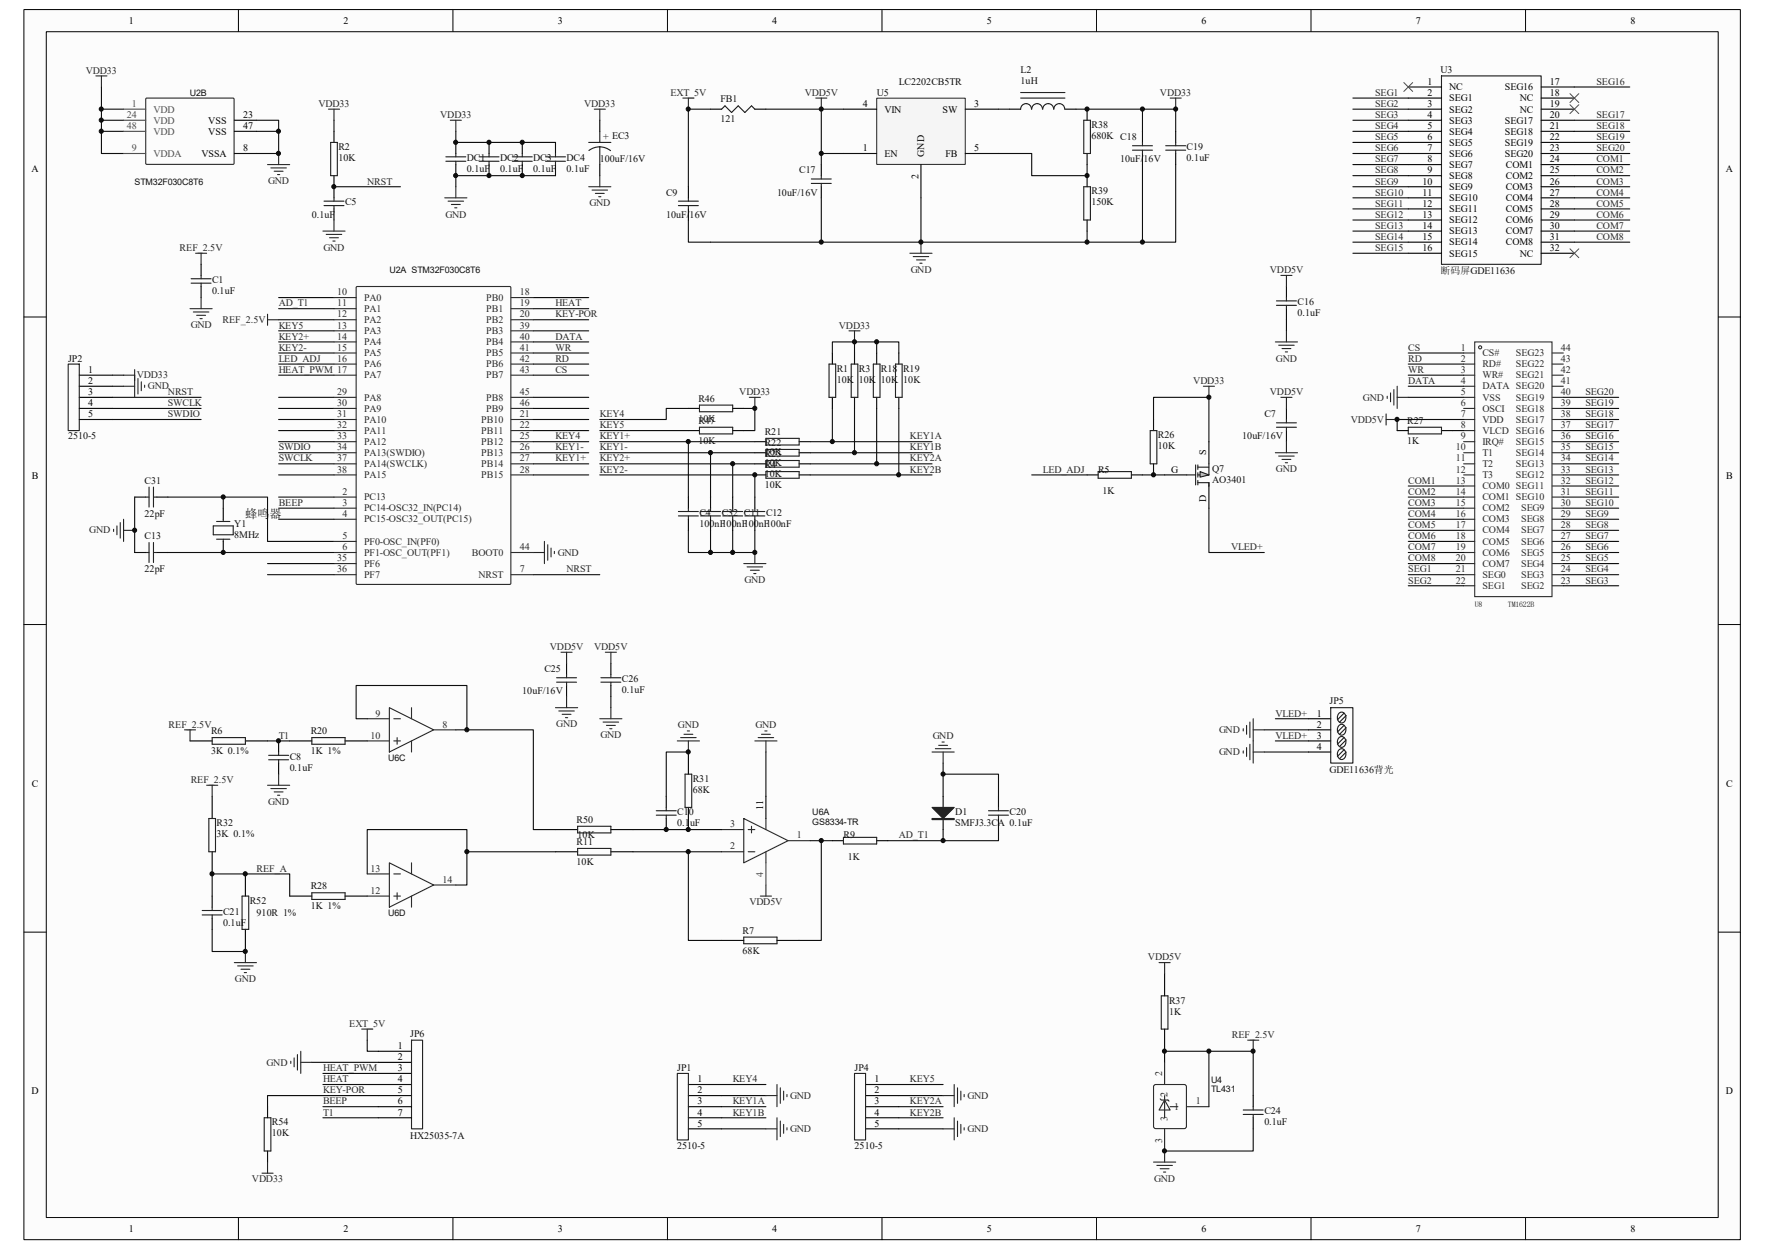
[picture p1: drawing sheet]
<svg xmlns="http://www.w3.org/2000/svg" width="297mm" height="210mm" viewBox="0 0 297 210" stroke-linecap="round" stroke-linejoin="round" font-family="sans-serif">
<path d="M4.1 1.7h288.8v206.7h-288.8z" fill="#fcfcfc"/>
<path d="M4 1.6h288.9v206.8h-288.9z" fill="none" stroke="#000" stroke-width=".17"/>
<path d="M7.8 5.4h281.3v199.3h-281.3z" fill="#fcfcfc"/>
<g fill="none" stroke="#000" stroke-width=".17">
<path d="M7.8 5.3h281.3v199.4h-281.3zM40.1 1.6v3.7M76.2 1.6v3.7M112.3 1.6v3.7M148.4 1.6v3.7M184.5 1.6v3.7M220.6 1.6v3.7M256.7 1.6v3.7M4 53.3h3.7M289.2 53.3h3.7M4 105h3.7M289.2 105h3.7"/>
<path d="M4 156.7h3.7M289.2 156.7h3.7M40.1 204.7v3.7M76.2 204.7v3.7M112.3 204.7v3.7M148.4 204.7v3.7M184.5 204.7v3.7M220.6 204.7v3.7M256.7 204.7v3.7"/>
</g>
<g fill="none" stroke="#0e0e0e" stroke-width=".19">
<path d="M17.1 14.6v11.2h3.7M17.1 18.4h3.7M17.1 22.1h3.7M17.1 20.2h3.7M43.2 22.1h3.7M56.2 20.2v1.9M56.2 31.4h11.2M46.9 57.5h9.3M46.9 59.4h9.3M46.9 50h9.3M46.9 51.9h9.3M46.9 53.8h9.3"/>
<path d="M46.9 55.6h9.3M89.7 57.5h9.4M89.7 59.4h9.4M89.7 50h9.4M89.7 51.9h9.4M89.7 53.8h9.4M89.7 55.6h9.4M18.9 70.5h14.9M18.9 68.7h14.9M18.9 64.9h1.9M18.9 63.1h1.9M18.9 66.8h14.9"/>
<path d="M46.9 79.9h9.3M46.9 78h9.3M46.9 76.1h9.3M46.9 74.3h9.3M46.9 72.4h9.3M46.9 70.5h9.3M46.9 68.7h9.3M46.9 63.1h9.3M46.9 66.8h9.3M46.9 61.2h9.3M89.7 68.7h9.4M89.7 63.1h9.4"/>
<path d="M89.7 66.8h9.4M89.7 61.2h9.4M173.6 79.9h9.3M192.3 79.9h3.7M263.1 79.9h9.3M263.1 78h9.3M263.1 76.1h9.3M263.1 74.3h9.3M263.1 72.4h9.3M263.1 70.5h9.3M263.1 68.7h9.3M22.7 83.6v9.3"/>
<path d="M28.2 83.6h16.8v7.4h11.2M28.2 92.9h28M37.6 83.6v1.8M45 96.6h11.2M45 94.8h11.2M46.9 87.3h9.3M89.7 96.6h11.2M203.4 85.4v7.5h9.4M237 81.7h9.3M263.1 81.7h9.3M263.1 91h9.3M263.1 89.2h9.3"/>
<path d="M263.1 87.3h9.3M263.1 85.4h9.3M263.1 83.6h9.3M214.6 120.9h5.6"/>
</g>
<g fill="none" stroke="#262626" stroke-width=".19">
<path d="M16.1 12.8h1.9M17.1 12.8v1.8M55.3 18.4h1.8M56.2 18.4v1.8M100 18.4h1.9M100.9 18.4v1.8M45 27.7h3.7M45.6 28.2h2.6M46.1 28.8h1.5M46.7 29.4h.4M46.9 25.8v1.9M54.3 38.9h3.8"/>
<path d="M54.9 39.4h2.6M55.5 40h1.4M56.2 37v1.9M74.8 33.3h3.8M75.4 33.8h2.6M75.8 20.2h1.8M76 34.4h1.4M76.5 34.9h.4M76.7 20.2v1.9M76.7 31.4v1.9M99.1 31.4h3.7M99.6 32h2.6"/>
<path d="M100.2 32.5h1.5M100.7 33.1h.4M100.9 29.5v1.9M56 40.5h.4M20.8 63.1h1.9M20.8 64.9h1.9M22.7 62.2v4.6M23.2 63.6v2.7M23.8 64.2v1.5M24.3 64.8v.3M202.5 64.9h1.9M203.4 64.9v1.9"/>
<path d="M214.6 76.1h3.7M215.2 76.7h2.6M215.5 66.8h1.9M215.7 77.2h1.5M216.3 77.8h.4M216.5 66.8v1.9M216.5 74.3v1.8M233.4 66.6v.4M234 66.1v1.5M234.6 65.5v2.6M235.1 64.9v3.8M235.1 66.8h1.9"/>
<path d="M19.1 89v.4M19.7 88.4v1.5M20.2 87.9v2.6M20.8 87.3v3.7M20.8 89.2h1.9M89.7 92.9h1.9M91.6 91v3.8M92.2 91.6v2.6M92.7 92.2v1.4M93.3 92.7v.4"/>
</g>
<g fill="none" stroke="#000" stroke-width=".19">
<path d="M39.4 20.2h3.8M39.4 22.1h3.8M39.4 25.8h3.8M56.2 22.1v1.8M56.2 29.5v3.8M56.2 35.1v1.9M76.7 23.9v1.9M76.7 27.7v1.8M82.3 23.9v1.9M82.3 27.7v1.8M87.9 23.9v1.9M87.9 27.7v1.8"/>
<path d="M93.5 23.9v1.9M93.5 27.7v1.8M100.9 20.2v1.9M100.9 27.7v1.8M13.3 63.1h5.6M13.3 64.9h5.6M13.3 66.8h5.6M13.3 68.7h5.6M13.3 70.5h5.6M182.9 79.9h1.9M190.4 79.9h1.9M194.1 70.5v1.9"/>
<path d="M194.1 78v1.9M196 79.9h3.7M203.4 74.3v3.7M216.5 68.7v1.8M216.5 72.4v1.9M22.7 83.6h1.8M22.7 92.9h1.8M26.4 83.6h1.8M26.4 92.9h1.8M37.6 85.4v1.9M37.6 91v1.9M203.4 81.7v3.7"/>
</g>
<g fill="none" stroke="#1c1c1c" stroke-width=".19">
<path d="M54.5 34.6h3.4M54.5 33.8h3.4M55.6 23.9h1.2v5.6h-1.2zM56.2 33.3v.5M56.2 34.6v.5M75 27.1h3.4M75 26.4h3.4M76.7 25.8v.6M76.7 27.1v.6M80.6 27.1h3.4M80.6 26.4h3.4M82.3 25.8v.6"/>
<path d="M82.3 27.1v.6M86.2 27.1h3.4M86.2 26.4h3.4M87.9 25.8v.6M87.9 27.1v.6M91.8 27.1h3.4M91.8 26.4h3.4M93.5 25.8v.6M93.5 27.1v.6M99.1 23.9h3.7M100.9 22.1v1.8M100.9 24.7v3"/>
<path d="M100.9 24.7l.8 .1 1 .5M100.9 24.7l-.8 .1-1 .5M11.5 61.2h1.8v11.2h-1.8zM184.8 79.3h5.6v1.1h-5.6zM193.6 72.4h1.1v5.6h-1.1zM199.7 79.9h1.5M201.2 78.2v3.3M201.6 78.6h1.8M201.6 78.2v.7M201.6 79.5v.7M203.4 78v1.9h-1.8M214.8 71.8h3.4"/>
<path d="M214.8 71.1h3.4M216.5 70.5v.6M216.5 71.8v.6M24.5 83.6h.6M24.5 92.9h.6M25.1 81.9v3.4M25.1 91.2v3.4M25.8 83.6h.6M25.8 81.9v3.4M25.8 91.2v3.4M25.8 92.9h.6M35.9 88.4h3.3v1.5h-3.3z"/>
<path d="M36.4 87.7h2.3M36.4 90.7h2.3M37.6 87.3v.4M37.6 90.7v.3M201.6 81.2h1.8v.5M201.6 80.8v.7"/>
</g>
<g fill="none" stroke="#292929" stroke-width=".19">
<path d="M24.6 16.5h14.7v11.1h-14.7zM56.2 50h3.7M56.2 51.9h3.7M56.2 53.8h3.7M56.2 55.6h3.7M56.2 57.5h3.7M56.2 59.4h3.7M60 48.2h25.9v50h-25.9zM86 50h3.7M86 51.9h3.7M86 53.8h3.7M86 55.6h3.7"/>
<path d="M86 57.5h3.7M86 59.4h3.7M56.2 61.2h3.7M56.2 63.1h3.7M56.2 66.8h3.7M56.2 68.7h3.7M56.2 70.5h3.7M56.2 72.4h3.7M56.2 74.3h3.7M56.2 76.1h3.7M56.2 78h3.7M56.2 79.9h3.7"/>
<path d="M86 61.2h3.7M86 63.1h3.7M86 66.8h3.7M86 68.7h3.7M86 70.5h3.7M86 72.4h3.7M86 74.3h3.7M86 76.1h3.7M86 78h3.7M86 79.9h3.7M56.2 83.6h3.7M56.2 85.4h3.7"/>
<path d="M56.2 87.3h3.7M56.2 92.9h3.7M56.2 96.6h3.7M56.2 91h3.7M56.2 94.8h3.7M86 92.9h3.7M86 96.6h3.7"/>
</g>
<path d="M20.8 18.4h3.7M20.8 20.2h3.7M20.8 22.1h3.7M20.8 25.8h3.7" fill="none" stroke="#4c4c4c" stroke-width=".19"/>
<path d="M201.9 79.3l1.5 .6-1.5 .3z" fill="#c0c0c0" stroke="#1c1c1c" stroke-width=".19"/>
<path d="M119.6 18.4h1.8M127 18.4h1.9M169.9 18.4h1.9M179.2 18.4h1.9M115.8 31.4v1.9M115.8 35.1v1.9M138.2 27.7v1.8M138.2 31.4v1.9M192.3 22.1v1.8M192.3 25.8v1.9M197.8 22.1v1.8M197.8 25.8v1.9" fill="none" stroke="#000" stroke-width=".19"/>
<g fill="none" stroke="#1c1c1c" stroke-width=".19">
<path d="M121.4 18.4l.6-.6 1.1 1.1 1.1-1.1 1.1 1.1 1.2-1.1 .5 .6M171.8 16.5h7.4M171.8 15.6h7.4M173.6 18.4a.91 .91 0 0 0-.9-1 .91 .91 0 0 0-.9 1M175.4 18.4a.9 .9 0 0 0-.9-1 .9 .9 0 0 0-.9 1M179.2 18.4a.93 .93 0 0 0-1-1 .93 .93 0 0 0-.9 1 .91 .91 0 0 0-.9-1 .91 .91 0 0 0-.9 1M114.2 34.6h3.3M114.2 33.8h3.3M115.8 33.3v.5M115.8 34.6v.5M136.5 30.8h3.4M136.5 30.1h3.4"/>
<path d="M138.2 29.5v.6M138.2 30.8v.6M190.6 25.3h3.3M190.6 24.5h3.3M192.3 23.9v.6M192.3 25.3v.5M196.2 25.3h3.3M196.2 24.5h3.3M197.8 23.9v.6M197.8 25.3v.5"/>
</g>
<path d="M114.9 16.5h1.9M115.8 16.5v1.9M196.9 16.5h1.9M197.8 16.5v1.9" fill="none" stroke="#262626" stroke-width=".19"/>
<path d="M147.6 16.6h14.8v11h-14.8z" fill="#f5f5f5"/>
<path d="M147.5 16.5h14.9v11.1h-14.9z" fill="none" stroke="#262626" stroke-width=".17"/>
<g fill="none" stroke="#000" stroke-width=".19">
<path d="M141.9 18.4h5.6M162.4 18.4h5.6M182.9 18.4v1.8M237 18.4h5.6M237 16.5h5.6M237 14.6h5.6M259.3 18.4h5.6M259.3 16.5h5.6M259.3 14.6h5.6M141.9 25.8h5.6M155 27.7v5.6M162.4 25.8h5.6"/>
<path d="M182.9 25.8v1.9M182.9 29.5v1.9M182.9 37v1.9M237 25.8h5.6M237 20.2h5.6M237 22.1h5.6M237 23.9h5.6M237 27.7h5.6M237 29.5h5.6M237 31.4h5.6M237 33.3h5.6M237 35.1h5.6"/>
<path d="M237 37h5.6M237 38.9h5.6M259.3 25.8h5.6M259.3 20.2h5.6M259.3 22.1h5.6M259.3 23.9h5.6M259.3 27.7h5.6M259.3 29.5h5.6M259.3 31.4h5.6M259.3 33.3h5.6M259.3 35.1h5.6M259.3 37h5.6"/>
<path d="M259.3 38.9h5.6M33.8 44.4v1.9M33.8 48.2v1.8M140.1 59.4v1.8M143.8 59.4v1.8M147.5 59.4v1.8M151.3 59.4v1.8M216.5 48.2v1.8M216.5 51.9v1.9M237 40.7h5.6M237 42.6h5.6M259.3 40.7h5.6"/>
<path d="M259.3 42.6h5.6M115.8 68.7h1.9M115.8 72.4h1.9M123.3 68.7h1.9M123.3 72.4h1.9M127 76.1h1.9M127 78h1.9M127 79.9h1.9M127 74.3h1.9M134.5 76.1h1.8M134.5 78h1.8M134.5 79.9h1.8"/>
<path d="M134.5 74.3h1.8M140.1 66.8v1.9M143.8 66.8v1.9M147.5 66.8v1.9M151.3 66.8v1.9M235.1 72.4h1.9M242.6 72.4h1.8M115.8 83.6v1.8M115.8 87.3v1.9M119.6 83.6v1.8M119.6 87.3v1.9M123.3 83.6v1.8"/>
<path d="M123.3 87.3v1.9M127 83.6v1.8M127 87.3v1.9M95.3 111.5v1.9M95.3 115.3v1.8M102.8 111.5v1.9M102.8 115.3v1.8M32 124.6h3.7M35.7 133.9v3.7M41.3 124.6h3.7M46.9 124.6v1.8M46.9 128.3v1.9"/>
<path d="M48.7 124.6h3.8M58.1 124.6h3.7M93.5 139.5h3.7M102.8 139.5h3.7M112.1 133.9v1.9M112.1 137.6v1.9M115.8 126.4v3.8M115.8 135.8v3.7M128.9 133.9v3.7M158.7 133.9v1.9M158.7 137.6v1.9M168 133.9v1.9"/>
<path d="M168 137.6v1.9M220.2 124.6h3.7M220.2 120.9h3.7M220.2 122.7h3.7M220.2 126.4h3.7M35.7 143.2v3.7M35.7 150.7v1.8M35.7 154.4v1.9M41.3 146.9v3.8M41.3 156.3v3.7M48.7 150.7h3.8M58.1 150.7h3.7"/>
<path d="M93.5 143.2h3.7M102.8 143.2h3.7M121.4 158.1h3.8M130.7 158.1h3.8M140.1 141.4h1.8M147.5 141.4h1.9M63.7 176.8h5.5M63.7 178.6h5.5M196 163.7v3.7M196 173v3.8M45 186.1v1.8M45 193.5v1.9"/>
<path d="M63.7 182.4h5.5M63.7 184.2h5.5M63.7 186.1h5.5M63.7 187.9h5.5M63.7 180.5h5.5M115.8 182.4h5.6M115.8 184.2h5.6M115.8 186.1h5.6M115.8 187.9h5.6M115.8 189.8h5.6M145.7 182.4h5.6M145.7 184.2h5.6"/>
<path d="M145.7 186.1h5.6M145.7 187.9h5.6M145.7 189.8h5.6M210.9 184.2v1.9M210.9 187.9v1.9"/>
</g>
<g fill="none" stroke="#262626" stroke-width=".19">
<path d="M137.3 16.5h1.8M138.2 16.5v1.9M32 51.9h3.7M32.5 52.5h2.6M32.9 42.6h1.9M33.1 53h1.5M33.7 53.6h.3M33.8 42.6v1.8M33.8 50v1.9M45 52.8v1.9M45 53.8h1.9M142.9 55.6h1.8"/>
<path d="M143.8 55.6v1.9M153.1 42.6h3.7M153.7 43.1h2.6M154.2 43.7h1.5M154.8 44.3h.4M155 40.7v1.9M214.6 57.5h3.7M215.2 58.1h2.6M215.5 46.3h1.9M215.7 58.6h1.5M216.3 59.2h.4M216.5 46.3v1.9"/>
<path d="M216.5 55.6v1.9M126.1 66.8h1.9M127 66.8v1.9M233.3 69.6v1.9M233.3 70.5h1.8M125.2 94.8h3.7M125.7 95.3h2.6M126.3 95.9h1.5M126.8 96.4h.4M127 92.9v1.9M93.5 119h3.7M94 119.6h2.6"/>
<path d="M94.4 109.7h1.9M95.3 109.7v1.8M95.3 117.1v1.9M101.9 109.7h1.8M102.8 109.7v1.8M102.8 119v1.9M31 122.7h1.9M32 122.7v1.9M34.8 132h1.8M35.7 132v1.9M45 132h3.7M45.6 132.6h2.6"/>
<path d="M46.1 133.2h1.5M46.7 133.7h.4M46.9 130.2v1.8M94.6 120.1h1.5M95.2 120.7h.3M100.9 120.9h3.8M101.5 121.4h2.6M102 122h1.5M102.6 122.5h.4M114 124.6h3.7M114.5 124h2.6M115.1 123.5h1.5"/>
<path d="M115.7 122.9h.3M115.8 124.6v1.8M127 124.6h3.7M127.6 124h2.6M128.1 123.5h1.5M128.7 122.9h.4M128.9 124.6v1.8M156.8 126.4h3.8M157.4 125.9h2.6M158 125.3h1.5M158.5 124.8h.4M158.7 126.4v1.9"/>
<path d="M209.2 122.5v.4M209.2 126.3v.3M209.8 122v1.5M209.8 125.7v1.5M210.3 121.4v2.6M210.3 125.1v2.7M210.9 126.4h1.9M210.9 122.7h1.9M210.9 120.9v7.4M41.3 160v1.9M128 150.7h1.8M128.9 148.8v1.9"/>
<path d="M39.4 161.9h3.8M40 162.4h2.6M40.6 163h1.4M41.1 163.5h.4M48.9 178.4v.4M49.5 177.9v1.5M50.1 177.3v2.6M50.6 176.8v3.7M50.6 178.6h1.9M60.9 173h1.8M61.8 173v1.9M195 161.9h1.9"/>
<path d="M196 161.9v1.8M210 174.9h1.8M210.9 174.9v1.9M44.1 197.3h1.9M45 195.4v1.9M128.9 184.2h1.8M128.9 189.8h1.8M130.7 182.4v3.7M130.7 187.9v3.8M131.3 182.9v2.6M131.3 188.5v2.6M131.9 183.5v1.5"/>
<path d="M131.9 189.1v1.5M132.4 184v.4M132.4 189.6v.4M158.7 184.2h1.9M158.7 189.8h1.9M160.6 182.4v3.7M160.6 187.9v3.8M161.1 182.9v2.6M161.1 188.5v2.6M161.7 183.5v1.5M161.7 189.1v1.5M162.2 184v.4"/>
<path d="M162.2 189.6v.4M194.1 195.4h3.7M194.7 196h2.6M195.2 196.5h1.5M195.8 197.1h.4M196 193.5v1.9"/>
</g>
<g fill="none" stroke="#0e0e0e" stroke-width=".19">
<path d="M119.6 18.4h-3.8v13M128.9 18.4h13M138.2 18.4v9.3M168 18.4h1.9M181.1 18.4h16.7v3.7M192.3 18.4v3.7M227.7 18.4h9.3M227.7 16.5h9.3M264.9 14.6h9.4M43.2 20.2h3.7v5.6h-3.7M76.7 22.1v1.8h16.8M93.5 29.5h-16.8v1.9"/>
<path d="M115.8 37v3.7h67.1M138.2 33.3v7.4M138.2 25.8h3.7M155 33.3v7.4M168 25.8h5.6v3.7h9.3v-1.8M182.9 38.9v1.8M192.3 27.7v13M197.8 27.7v13h-14.9M227.7 25.8h9.3M227.7 29.5h9.3M227.7 27.7h9.3M227.7 23.9h9.3"/>
<path d="M227.7 22.1h9.3M227.7 20.2h9.3M227.7 38.9h9.3M227.7 37h9.3M227.7 35.1h9.3M227.7 33.3h9.3M227.7 31.4h9.3M264.9 25.8h9.4M264.9 29.5h9.4M264.9 27.7h9.4M264.9 23.9h9.4M264.9 22.1h9.4"/>
<path d="M264.9 20.2h9.4M264.9 38.9h9.4M264.9 37h9.4M264.9 35.1h9.4M264.9 33.3h9.4M264.9 31.4h9.4M140.1 59.4v-1.9h11.2v1.9M143.8 57.5v1.9M147.5 57.5v1.9M216.5 53.8v1.8M227.7 40.7h9.3M227.7 42.6h9.3"/>
<path d="M237 59.4h9.3M264.9 40.7h9.4M89.7 74.3h9.4M89.7 76.1h9.4M89.7 78h9.4M89.7 79.9h9.4M89.7 72.4h9.4M89.7 70.5h9.4M100.9 74.3h26.1M100.9 76.1h26.1M100.9 78h26.1M100.9 79.9h26.1v3.7"/>
<path d="M100.9 72.4h14.9M115.8 68.7h-3.7v1.8h-11.2M115.8 74.3v9.3M119.6 76.1v7.5M123.3 78v5.6M125.2 68.7h1.8v3.7h-1.8M136.3 74.3h20.5M136.3 76.1h20.5M136.3 78h20.5M136.3 79.9h20.5M140.1 68.7v5.6M143.8 68.7v7.4"/>
<path d="M147.5 68.7v9.3M151.3 68.7v11.2M194.1 70.5v-3.7h9.3v7.5M237 61.2h9.3M237 63.1h9.3M237 64.9h9.3M237 66.8h9.3M244.4 72.4h1.9M246.3 70.5h-11.2v1.9M263.1 66.8h9.3M46.9 83.6h9.3M46.9 85.4h9.3"/>
<path d="M115.8 89.2v3.7h11.2v-3.7M119.6 89.2v3.7M123.3 89.2v3.7M237 83.6h9.3M237 85.4h9.3M237 87.3h9.3M237 89.2h9.3M237 91h9.3M237 92.9h9.3M237 94.8h9.3M237 96.6h9.3M237 98.5h9.3"/>
<path d="M263.1 92.9h9.3M263.1 94.8h9.3M263.1 96.6h9.3M263.1 98.5h9.3M102.8 117.1v1.9M45 124.6h3.7M61.8 120.9h-1.9v-5.6h18.7v7.4M76.7 122.7h13v16.8h3.8M106.5 139.5h14.9M115.8 126.4h-3.7v7.5M128.9 126.4v7.5M158.7 139.5v1.9h9.3v-1.9"/>
<path d="M158.7 130.2h9.3v3.7M158.7 128.3v5.6M212.8 122.7h7.4M212.8 126.4h7.4M214.6 124.6h5.6M35.7 156.3v3.7h5.6M35.7 150.7v-3.8h13v3.8M78.6 143.2v5.6h-1.9M78.6 143.2v-3.7h-16.8v7.4M78.6 143.2h14.9M106.5 143.2h14.9M115.8 143.2v14.9h5.6"/>
<path d="M136.3 141.4h3.8M138.2 141.4v16.7h-3.7M149.4 141.4h9.3M52.5 178.6h11.2M61.8 174.9v1.9h1.9M196 178.6v-1.8h14.9v7.4M203.4 176.8v9.3M54.3 182.4h9.4M54.3 186.1h9.4M54.3 187.9h9.4M54.3 180.5h9.4M63.7 184.2h-18.7v1.9"/>
<path d="M121.4 182.4h7.5M121.4 184.2h7.5M121.4 186.1h7.5M121.4 187.9h7.5M121.4 189.8h7.5M151.3 182.4h7.4M151.3 184.2h7.4M151.3 186.1h7.4M151.3 187.9h7.4M151.3 189.8h7.4M210.9 189.8v3.7h-14.9"/>
</g>
<g fill="none" stroke="#1c1c1c" stroke-width=".19">
<path d="M242.6 12.8h16.7v31.6h-16.7zM182.4 20.2h1.1v5.6h-1.1zM182.4 31.4h1.1v5.6h-1.1zM32.2 47.6h3.3M32.2 46.9h3.3M33.8 46.3v.6M33.8 47.6v.6M214.8 51.3h3.4M214.8 50.6h3.4M216.5 50v.6M216.5 51.3v.6M117.7 68.1h5.6v1.1h-5.6z"/>
<path d="M117.7 71.8h5.6v1.2h-5.6zM128.9 73.7h5.6v1.1h-5.6zM128.9 75.6h5.6v1.1h-5.6zM128.9 77.4h5.6v1.2h-5.6zM128.9 79.3h5.6v1.1h-5.6zM139.5 61.2h1.1v5.6h-1.1zM143.2 61.2h1.2v5.6h-1.2zM147 61.2h1.1v5.6h-1.1zM150.7 61.2h1.1v5.6h-1.1zM237 71.8h5.6v1.2h-5.6zM114.2 86.8h3.3M114.2 86h3.3"/>
<path d="M115.8 85.4v.6M115.8 86.8v.5M117.9 86.8h3.3M117.9 86h3.3M119.6 85.4v.6M119.6 86.8v.5M121.6 86.8h3.4M121.6 86h3.4M123.3 85.4v.6M123.3 86.8v.5M125.3 86.8h3.4M125.3 86h3.4"/>
<path d="M127 85.4v.6M127 86.8v.5M93.7 114.7h3.3M93.7 114h3.3M95.3 113.4v.6M95.3 114.7v.6M101.1 114.7h3.4M101.1 114h3.4M102.8 113.4v.6M102.8 114.7v.6M223.9 119h3.8v9.3h-3.8zM226.2 119.9l-1.1 1.1"/>
<path d="M35.1 137.6h1.2v5.6h-1.2zM35.7 124h5.6v1.1h-5.6zM45.2 127.8h3.4M45.2 127h3.4M46.9 126.4v.6M46.9 127.8v.5M52.5 124h5.6v1.1h-5.6zM97.2 138.9h5.6v1.2h-5.6zM110.4 136.3h3.4M110.4 137.1h3.4M112.1 135.8v.5M112.1 137.1v.5"/>
<path d="M115.3 130.2h1.1v5.6h-1.1zM166.3 136.3h3.4M166.3 137.1h3.4M168 135.8v.5M168 137.1v.5M225.3 120a.71 .71 0 0 1 .8-.2 .71 .71 0 0 1 .4 .9 .74 .74 0 0 1-.7 .9 .74 .74 0 0 1-.7-.9zM225.3 122.1a.71 .71 0 0 1 .8-.2 .71 .71 0 0 1 .4 .8 .74 .74 0 0 1-.7 .9 .74 .74 0 0 1-.7-.9zM225.3 124.1a.71 .71 0 0 1 .8-.2 .71 .71 0 0 1 .4 .9 .74 .74 0 0 1-.7 .9 .74 .74 0 0 1-.7-.9zM225.3 126.2a.71 .71 0 0 1 .8-.2 .71 .71 0 0 1 .4 .8 .74 .74 0 0 1-.7 .9 .74 .74 0 0 1-.7-.9zM226.2 122l-1.1 1.1M226.2 124l-1.1 1.1M226.2 126.1l-1.1 1.1"/>
<path d="M226.5 120.3l-1.1 1.1M226.5 122.3l-1.1 1.2M226.5 124.4l-1.1 1.1M226.5 126.4l-1.1 1.2M34 153.8h3.4M34 153.1h3.4M35.7 152.5v.6M35.7 153.8v.6M40.7 150.7h1.2v5.6h-1.2zM52.5 150.1h5.6v1.1h-5.6zM97.2 142.7h5.6v1.1h-5.6zM125.2 157.6h5.5v1.1h-5.5z"/>
<path d="M141.9 140.8h5.6v1.1h-5.6zM69.2 174.9h1.9v14.9h-1.9zM195.4 167.4h1.1v5.6h-1.1zM44.5 187.9h1.1v5.6h-1.1zM114 180.5h1.8v11.2h-1.8zM143.8 180.5h1.9v11.2h-1.9zM209.2 187.4h3.4M209.2 186.6h3.4M210.9 186.1v.5M210.9 187.4v.5"/>
</g>
<g fill="#1c1c1c" stroke="#1c1c1c" stroke-width=".19">
<path d="M156.8 135.8h3.8l-1.9 1.8z"/>
<path d="M156.8 137.6h3.8v.2h-3.8z" fill-rule="evenodd"/>
</g>
<g fill="none" stroke="#292929" stroke-width=".19">
<path d="M246.3 59.4h1.9M261.2 59.4h1.9M246.3 61.2h1.9M246.3 63.1h1.9M246.3 64.9h1.9M246.3 66.8h1.9M246.3 68.7h1.9M246.3 70.5h1.9M246.3 72.4h1.9M246.3 74.3h1.9M246.3 76.1h1.9M246.3 78h1.9"/>
<path d="M246.3 79.9h1.9M261.2 61.2h1.9M261.2 63.1h1.9M261.2 64.9h1.9M261.2 66.8h1.9M261.2 68.7h1.9M261.2 70.5h1.9M261.2 72.4h1.9M261.2 74.3h1.9M261.2 76.1h1.9M261.2 78h1.9M261.2 79.9h1.9"/>
<path d="M246.3 81.7h1.9M246.3 83.6h1.9M246.3 85.4h1.9M246.3 87.3h1.9M246.3 89.2h1.9M246.3 91h1.9M246.3 92.9h1.9M246.3 94.8h1.9M246.3 96.6h1.9M246.3 98.5h1.9M261.2 81.7h1.9M261.2 83.6h1.9"/>
<path d="M261.2 85.4h1.9M261.2 87.3h1.9M261.2 89.2h1.9M261.2 91h1.9M261.2 92.9h1.9M261.2 94.8h1.9M261.2 96.6h1.9M261.2 98.5h1.9M65.5 119l7.5 3.7-7.5 3.7zM69.2 119v1.9M61.8 120.9h3.7M61.8 124.6h3.7"/>
<path d="M66.3 120.9h1.1M66.3 124.6h1.1M66.8 124v1.1M69.2 124.6v1.8M73 122.7h3.7M121.4 139.5h3.8M125.2 137.6l7.4 3.8-7.4 3.7zM125.9 139.5h1.1M126.5 138.9v1.2M128.9 137.6v1.9M61.8 146.9h3.7M61.8 150.7h3.7"/>
<path d="M65.5 145.1l7.5 3.7-7.5 3.7zM66.3 146.9h1.1M66.3 150.7h1.1M66.8 150.1v1.1M69.2 145.1v1.8M69.2 150.7v1.8M73 148.8h3.7M121.4 143.2h3.8M125.9 143.2h1.1M128.9 143.2v1.9M132.6 141.4h3.7M196 178.6v3.8"/>
<path d="M194.3 182.4h5l.3 .1v6.9l-.1 .3-5 .1-.3-.2-.1-6.9zM195.2 184.8l.2 .2h1.1l.2 .2M196 185l.9 1.6h-1.9zM196 184.2v3.7M196 189.8v3.7M196.9 186.1h1.3M199.7 186.1h3.7"/>
</g>
<path d="M128.9 145.1v3.7" fill="none" stroke="#4c4c4c" stroke-width=".19"/>
<path d="M236.2 13.9l1.5 1.5M237.7 13.9l-1.5 1.5M264.2 15.7l1.5 1.5M264.2 17.6l1.5 1.5M265.7 15.7l-1.5 1.5M265.7 17.6l-1.5 1.5M264.2 41.8l1.5 1.5M265.7 41.8l-1.5 1.5" fill="none" stroke="#4c4c4c" stroke-width=".17"/>
<g fill="none" stroke="#303030" stroke-width=".19">
<path d="M248.2 57.5h13v42.8h-13z"/>
<circle cx="249.1" cy="58.4" r=".26"/>
</g>
<g fill="#0e0e0e" stroke="#0e0e0e" stroke-width=".17">
<circle cx="17" cy="22.1" r=".35"/>
<circle cx="17" cy="20.2" r=".35"/>
<circle cx="17" cy="18.3" r=".35"/>
<circle cx="22.6" cy="89.2" r=".35"/>
<circle cx="35.7" cy="146.9" r=".35"/>
<circle cx="37.6" cy="92.9" r=".35"/>
<circle cx="37.6" cy="83.6" r=".35"/>
<circle cx="41.3" cy="160" r=".35"/>
<circle cx="41.3" cy="146.9" r=".35"/>
<circle cx="46.9" cy="124.6" r=".35"/>
<circle cx="46.9" cy="25.8" r=".35"/>
<circle cx="46.9" cy="22.1" r=".35"/>
<circle cx="56.2" cy="31.4" r=".35"/>
<circle cx="76.7" cy="29.5" r=".35"/>
<circle cx="76.7" cy="23.9" r=".35"/>
<circle cx="78.6" cy="143.2" r=".35"/>
<circle cx="78.6" cy="122.7" r=".35"/>
<circle cx="82.3" cy="29.5" r=".35"/>
<circle cx="82.3" cy="23.9" r=".35"/>
<circle cx="87.9" cy="29.5" r=".35"/>
<circle cx="87.9" cy="23.9" r=".35"/>
<circle cx="112.1" cy="139.5" r=".35"/>
<circle cx="115.8" cy="143.2" r=".35"/>
<circle cx="115.8" cy="139.5" r=".35"/>
<circle cx="115.8" cy="126.4" r=".35"/>
<circle cx="115.8" cy="74.2" r=".35"/>
<circle cx="115.8" cy="18.3" r=".35"/>
<circle cx="119.6" cy="92.9" r=".35"/>
<circle cx="119.6" cy="76.1" r=".35"/>
<circle cx="123.3" cy="92.9" r=".35"/>
<circle cx="123.3" cy="78" r=".35"/>
<circle cx="127" cy="92.9" r=".35"/>
<circle cx="127" cy="79.8" r=".35"/>
<circle cx="127" cy="68.7" r=".35"/>
<circle cx="138.2" cy="141.3" r=".35"/>
<circle cx="138.2" cy="40.7" r=".35"/>
<circle cx="138.2" cy="25.8" r=".35"/>
<circle cx="138.2" cy="18.3" r=".35"/>
<circle cx="140.1" cy="74.2" r=".35"/>
<circle cx="143.8" cy="76.1" r=".35"/>
<circle cx="143.8" cy="57.5" r=".35"/>
<circle cx="147.5" cy="78" r=".35"/>
<circle cx="147.5" cy="57.5" r=".35"/>
<circle cx="151.2" cy="79.8" r=".35"/>
<circle cx="155" cy="40.7" r=".35"/>
<circle cx="158.7" cy="141.3" r=".35"/>
<circle cx="158.7" cy="130.2" r=".35"/>
<circle cx="182.9" cy="40.7" r=".35"/>
<circle cx="182.9" cy="29.5" r=".35"/>
<circle cx="182.9" cy="18.3" r=".35"/>
<circle cx="192.2" cy="40.7" r=".35"/>
<circle cx="192.2" cy="18.3" r=".35"/>
<circle cx="194.1" cy="79.8" r=".35"/>
<circle cx="195.9" cy="193.5" r=".35"/>
<circle cx="195.9" cy="176.7" r=".35"/>
<circle cx="197.8" cy="18.3" r=".35"/>
<circle cx="203.4" cy="176.7" r=".35"/>
<circle cx="203.4" cy="66.8" r=".35"/>
<circle cx="210.9" cy="176.7" r=".35"/>
<circle cx="235.1" cy="70.5" r=".35"/>
</g>
<text font-size="2" fill="#0e0e0e" x="41.3" y="87">蜂鸣器</text>
<g font-size="1.7">
<text x="21.7" y="4">1</text>
<text x="57.8" y="4">2</text>
<text x="93.9" y="4">3</text>
<text x="130" y="4">4</text>
<text x="166.1" y="4">5</text>
<text x="202.2" y="4">6</text>
<text x="238.3" y="4">7</text>
<text x="274.4" y="4">8</text>
<text x="145.2" y="17.9">4</text>
<text x="163.9" y="17.9">3</text>
<text x="240.2" y="16.1">2</text>
<text x="240.2" y="17.9">3</text>
<text x="240.2" y="14.2">1</text>
<text x="243.9" y="17">SEG1</text>
<text x="243.9" y="15.2">NC</text>
<text x="253.2" y="15.2">SEG16</text>
<text x="255.7" y="17">NC</text>
<text x="260.8" y="14.2">17</text>
<text x="260.8" y="16.1">18</text>
<text x="260.8" y="17.9">19</text>
<text x="35.1" y="20.8">VSS</text>
<text x="35.1" y="22.6">VSS</text>
<text x="40.9" y="19.9">23</text>
<text x="40.9" y="21.7">47</text>
<text x="148.8" y="18.9">VIN</text>
<text x="158.6" y="18.9">SW</text>
<text x="240.2" y="19.9">4</text>
<text x="240.2" y="21.7">5</text>
<text x="240.2" y="23.6">6</text>
<text x="243.9" y="18.9">SEG2</text>
<text x="243.9" y="20.8">SEG3</text>
<text x="243.9" y="22.6">SEG4</text>
<text x="253.2" y="20.8">SEG17</text>
<text x="253.2" y="22.6">SEG18</text>
<text x="255.7" y="18.9">NC</text>
<text x="260.8" y="19.9">20</text>
<text x="260.8" y="21.7">21</text>
<text x="260.8" y="23.6">22</text>
<text x="5.3" y="28.9">A</text>
<text x="33.9" y="26.4">VSSA</text>
<text x="40.9" y="25.4">8</text>
<text x="145.2" y="25.4">1</text>
<text x="148.8" y="26.4">EN</text>
<text x="155.5" y="26.4" transform="rotate(-90 155.5 26.4)">GND</text>
<text x="159.1" y="26.4">FB</text>
<text x="163.9" y="25.4">5</text>
<text x="240.2" y="25.4">7</text>
<text x="240.2" y="27.3">8</text>
<text x="240.2" y="29.2">9</text>
<text x="243.9" y="24.5">SEG5</text>
<text x="243.9" y="26.4">SEG6</text>
<text x="243.9" y="28.2">SEG7</text>
<text x="253.2" y="24.5">SEG19</text>
<text x="253.2" y="26.4">SEG20</text>
<text x="253.4" y="28.2">COM1</text>
<text x="260.8" y="25.4">23</text>
<text x="260.8" y="27.3">24</text>
<text x="260.8" y="29.2">25</text>
<text x="290.4" y="28.9">A</text>
<text x="154.6" y="30" transform="rotate(-90 154.6 30)">2</text>
<text x="239.4" y="31">10</text>
<text x="239.4" y="32.9">11</text>
<text x="239.4" y="34.8">12</text>
<text x="243.9" y="30.1">SEG8</text>
<text x="243.9" y="32">SEG9</text>
<text x="243.9" y="33.8">SEG10</text>
<text x="243.9" y="35.7">SEG11</text>
<text x="253.4" y="30.1">COM2</text>
<text x="253.4" y="32">COM3</text>
<text x="253.4" y="33.8">COM4</text>
<text x="253.4" y="35.7">COM5</text>
<text x="260.8" y="31">26</text>
<text x="260.8" y="32.9">27</text>
<text x="260.8" y="34.8">28</text>
<text x="239.4" y="36.6">13</text>
<text x="239.4" y="38.5">14</text>
<text x="239.4" y="40.3">15</text>
<text x="243.9" y="37.5">SEG12</text>
<text x="243.9" y="39.4">SEG13</text>
<text x="243.9" y="41.3">SEG14</text>
<text x="253.4" y="37.5">COM6</text>
<text x="253.4" y="39.4">COM7</text>
<text x="253.4" y="41.3">COM8</text>
<text x="260.8" y="36.6">29</text>
<text x="260.8" y="38.5">30</text>
<text x="260.8" y="40.3">31</text>
<text x="239.4" y="42.2">16</text>
<text x="243.9" y="43.1">SEG15</text>
<text x="255.7" y="43.1">NC</text>
<text x="260.8" y="42.2">32</text>
<text x="14.8" y="62.7">1</text>
<text x="14.8" y="64.6">2</text>
<text x="14.8" y="66.4">3</text>
<text x="14.8" y="68.3">4</text>
<text x="14.8" y="70.1">5</text>
<text x="203" y="76.5" transform="rotate(-90 203 76.5)">S</text>
<text x="5.3" y="80.6">B</text>
<text x="197.1" y="79.5">G</text>
<text x="290.5" y="80.6">B</text>
<text x="203" y="84.5" transform="rotate(-90 203 84.5)">D</text>
<text x="221.6" y="120.5">1</text>
<text x="221.6" y="122.3">2</text>
<text x="221.6" y="124.2">3</text>
<text x="221.6" y="126.1">4</text>
<text x="5.3" y="132.3">C</text>
<text x="128.4" y="136.1" transform="rotate(-90 128.4 136.1)">11</text>
<text x="290.5" y="132.3">C</text>
<text x="66.9" y="176.4">1</text>
<text x="66.9" y="178.3">2</text>
<text x="5.3" y="184">D</text>
<text x="66.9" y="180.1">3</text>
<text x="66.9" y="182">4</text>
<text x="66.9" y="183.9">5</text>
<text x="66.9" y="185.7">6</text>
<text x="117.3" y="182">1</text>
<text x="117.3" y="183.9">2</text>
<text x="117.3" y="185.7">3</text>
<text x="147.2" y="182">1</text>
<text x="147.2" y="183.9">2</text>
<text x="147.2" y="185.7">3</text>
<text x="290.4" y="184">D</text>
<text x="66.9" y="187.6">7</text>
<text x="117.3" y="187.6">4</text>
<text x="117.3" y="189.4">5</text>
<text x="147.2" y="187.6">4</text>
<text x="147.2" y="189.4">5</text>
<text x="21.7" y="207.1">1</text>
<text x="57.8" y="207.1">2</text>
<text x="93.9" y="207.1">3</text>
<text x="130" y="207.1">4</text>
<text x="166.1" y="207.1">5</text>
<text x="202.2" y="207.1">6</text>
<text x="238.3" y="207.1">7</text>
<text x="274.4" y="207.1">8</text>
</g>
<g font-size="1.7" fill="#262626">
<text x="14.4" y="12.4">VDD33</text>
<text x="53.6" y="17.9">VDD33</text>
<text x="98.3" y="17.9">VDD33</text>
<text x="112.8" y="16.1">EXT_5V</text>
<text x="135.4" y="16.1">VDD5V</text>
<text x="195.2" y="16.1">VDD33</text>
<text x="231.4" y="16.1">SEG1</text>
<text x="231.4" y="17.9">SEG2</text>
<text x="268.6" y="14.2">SEG16</text>
<text x="74.1" y="19.9">VDD33</text>
<text x="231.4" y="19.9">SEG3</text>
<text x="231.4" y="21.7">SEG4</text>
<text x="231.4" y="23.6">SEG5</text>
<text x="268.6" y="19.9">SEG17</text>
<text x="268.6" y="21.7">SEG18</text>
<text x="268.6" y="23.6">SEG19</text>
<text x="231.4" y="25.4">SEG6</text>
<text x="231.4" y="27.3">SEG7</text>
<text x="231.4" y="29.2">SEG8</text>
<text x="268.6" y="25.4">SEG20</text>
<text x="268.6" y="29.2">COM2</text>
<text x="268.6" y="27.3">COM1</text>
<text x="45.1" y="31">GND</text>
<text x="61.8" y="31">NRST</text>
<text x="99.2" y="34.7">GND</text>
<text x="231.4" y="31">SEG9</text>
<text x="231.4" y="32.9">SEG10</text>
<text x="231.4" y="34.8">SEG11</text>
<text x="268.6" y="31">COM3</text>
<text x="268.6" y="32.9">COM4</text>
<text x="268.6" y="34.8">COM5</text>
<text x="75" y="36.6">GND</text>
<text x="231.4" y="36.6">SEG12</text>
<text x="231.4" y="38.5">SEG13</text>
<text x="231.4" y="40.3">SEG14</text>
<text x="268.6" y="36.6">COM6</text>
<text x="268.6" y="38.5">COM7</text>
<text x="268.6" y="40.3">COM8</text>
<text x="30.2" y="42.2">REF_2.5V</text>
<text x="54.4" y="42.2">GND</text>
<text x="153.2" y="45.9">GND</text>
<text x="213.7" y="45.9">VDD5V</text>
<text x="231.4" y="42.2">SEG15</text>
<text x="46.9" y="51.5">AD_T1</text>
<text x="93.5" y="51.5">HEAT</text>
<text x="93.5" y="53.4">KEY-POR</text>
<text x="32.1" y="55.2">GND</text>
<text x="37.5" y="54.3">REF_2.5V</text>
<text x="46.9" y="57.1">KEY2+</text>
<text x="46.9" y="59">KEY2-</text>
<text x="46.9" y="55.2">KEY5</text>
<text x="93.5" y="59">WR</text>
<text x="93.5" y="57.1">DATA</text>
<text x="141.2" y="55.2">VDD33</text>
<text x="237" y="59">CS</text>
<text x="23" y="63.6">VDD33</text>
<text x="24.9" y="65.5">GND</text>
<text x="46.9" y="60.8">LED_ADJ</text>
<text x="46.9" y="62.7">HEAT_PWM 17</text>
<text x="93.5" y="60.8">RD</text>
<text x="93.5" y="62.7">CS</text>
<text x="200.8" y="64.6">VDD33</text>
<text x="214.7" y="60.8">GND</text>
<text x="237" y="60.8">RD</text>
<text x="237" y="62.7">WR</text>
<text x="237" y="64.6">DATA</text>
<text x="28.2" y="66.4">NRST</text>
<text x="28.2" y="68.3">SWCLK</text>
<text x="28.2" y="70.1">SWDIO</text>
<text x="100.9" y="70.1">KEY4</text>
<text x="124.4" y="66.4">VDD33</text>
<text x="213.7" y="66.4">VDD5V</text>
<text x="227.3" y="71.1">VDD5V</text>
<text x="229.4" y="67.4">GND</text>
<text x="266.8" y="70.1">SEG18</text>
<text x="266.8" y="68.3">SEG19</text>
<text x="266.8" y="66.4">SEG20</text>
<text x="46.9" y="77.6">SWCLK</text>
<text x="46.9" y="75.7">SWDIO</text>
<text x="93.5" y="77.6">KEY1+</text>
<text x="93.5" y="75.7">KEY1-</text>
<text x="93.5" y="73.9">KEY4</text>
<text x="100.9" y="72">KEY5</text>
<text x="100.9" y="73.9">KEY1+</text>
<text x="100.9" y="75.7">KEY1-</text>
<text x="100.9" y="77.6">KEY2+</text>
<text x="153.1" y="73.9">KEY1A</text>
<text x="153.1" y="75.7">KEY1B</text>
<text x="153.1" y="77.6">KEY2A</text>
<text x="266.8" y="77.6">SEG14</text>
<text x="266.8" y="75.7">SEG15</text>
<text x="266.8" y="73.9">SEG16</text>
<text x="266.8" y="72">SEG17</text>
<text x="100.9" y="79.5">KEY2-</text>
<text x="153.1" y="79.5">KEY2B</text>
<text x="175.5" y="79.5">LED_ADJ</text>
<text x="214.7" y="79.4">GND</text>
<text x="237" y="81.3">COM1</text>
<text x="237" y="83.2">COM2</text>
<text x="266.8" y="83.2">SEG11</text>
<text x="266.8" y="81.3">SEG12</text>
<text x="266.8" y="79.5">SEG13</text>
<text x="15" y="89.7">GND</text>
<text x="46.9" y="85">BEEP</text>
<text x="237" y="85">COM3</text>
<text x="237" y="86.9">COM4</text>
<text x="237" y="88.8">COM5</text>
<text x="266.8" y="88.8">SEG8</text>
<text x="266.8" y="86.9">SEG9</text>
<text x="266.8" y="85">SEG10</text>
<text x="93.9" y="93.4">GND</text>
<text x="207.2" y="92.5">VLED+</text>
<text x="237" y="90.6">COM6</text>
<text x="237" y="92.5">COM7</text>
<text x="237" y="94.4">COM8</text>
<text x="266.8" y="90.6">SEG7</text>
<text x="266.8" y="94.4">SEG5</text>
<text x="266.8" y="92.5">SEG6</text>
<text x="95.3" y="96.2">NRST</text>
<text x="125.3" y="98.1">GND</text>
<text x="237" y="96.2">SEG1</text>
<text x="237" y="98.1">SEG2</text>
<text x="266.8" y="96.2">SEG4</text>
<text x="266.8" y="98.1">SEG3</text>
<text x="92.5" y="109.3">VDD5V</text>
<text x="100" y="109.3">VDD5V</text>
<text x="28.4" y="122.3">REF_2.5V</text>
<text x="46.9" y="124.2">T1</text>
<text x="93.6" y="122.3">GND</text>
<text x="101" y="124.2">GND</text>
<text x="114.1" y="122.3">GND</text>
<text x="127.1" y="122.3">GND</text>
<text x="157" y="124.2">GND</text>
<text x="205.1" y="123.3">GND</text>
<text x="214.6" y="120.5">VLED+</text>
<text x="214.6" y="124.2">VLED+</text>
<text x="32.1" y="131.7">REF_2.5V</text>
<text x="205.1" y="127">GND</text>
<text x="45.1" y="135.3">GND</text>
<text x="151.3" y="141">AD_T1</text>
<text x="43.2" y="146.6">REF_A</text>
<text x="126.1" y="152.1">VDD5V</text>
<text x="193.2" y="161.5">VDD5V</text>
<text x="39.5" y="165.1">GND</text>
<text x="58.8" y="172.6">EXT_5V</text>
<text x="44.9" y="179.2">GND</text>
<text x="207.3" y="174.5">REF_2.5V</text>
<text x="54.4" y="180.1">HEAT_PWM</text>
<text x="54.4" y="185.7">BEEP</text>
<text x="54.4" y="182">HEAT</text>
<text x="54.4" y="183.9">KEY-POR</text>
<text x="123.3" y="182">KEY4</text>
<text x="123.3" y="185.7">KEY1A</text>
<text x="133" y="184.8">GND</text>
<text x="153.1" y="182">KEY5</text>
<text x="153.1" y="185.7">KEY2A</text>
<text x="162.8" y="184.8">GND</text>
<text x="54.4" y="187.6">T1</text>
<text x="123.3" y="187.6">KEY1B</text>
<text x="133" y="190.4">GND</text>
<text x="153.1" y="187.6">KEY2B</text>
<text x="162.8" y="190.4">GND</text>
<text x="42.4" y="198.7">VDD33</text>
<text x="194.2" y="198.7">GND</text>
</g>
<g font-size="1.7" fill="#4c4c4c">
<text x="22.2" y="17.9">1</text>
<text x="21.3" y="19.9">24</text>
<text x="21.3" y="21.7">48</text>
<text x="25.8" y="18.9">VDD</text>
<text x="25.8" y="20.8">VDD</text>
<text x="25.8" y="22.6">VDD</text>
<text x="22.2" y="25.4">9</text>
<text x="25.8" y="26.4">VDDA</text>
<text x="128.4" y="147.4" transform="rotate(-90 128.4 147.4)">4</text>
</g>
<g font-size="1.7" fill="#0e0e0e">
<text x="121.2" y="17.2">FB1</text>
<text x="147.5" y="16.1">U5</text>
<text x="151.3" y="14.2">LC2202CB5TR</text>
<text x="171.7" y="12.2">L2</text>
<text x="171.7" y="14.1">1uH</text>
<text x="242.4" y="12.2">U3</text>
<text x="101.5" y="23.6">+ EC3</text>
<text x="121.2" y="20.6">121</text>
<text x="183.7" y="21.5">R38</text>
<text x="183.7" y="23.4">680K C18</text>
<text x="56.9" y="25.2">R2</text>
<text x="56.9" y="27.1">10K</text>
<text x="78.6" y="27.1">DC1</text>
<text x="78.6" y="29">0.1uF</text>
<text x="84.2" y="27.1">DC2</text>
<text x="84.2" y="29">0.1uF</text>
<text x="89.7" y="27.1">DC3</text>
<text x="89.7" y="29">0.1uF</text>
<text x="95.3" y="27.1">DC4</text>
<text x="95.3" y="29">0.1uF</text>
<text x="100.9" y="27.3">100uF/16V</text>
<text x="134.5" y="29.2">C17</text>
<text x="188.5" y="27.3">10uF/16V</text>
<text x="199.7" y="25.2">C19</text>
<text x="199.7" y="27.1">0.1uF</text>
<text x="58.1" y="34.5">C5</text>
<text x="112.1" y="32.9">C9</text>
<text x="130.8" y="32.9">10uF/16V</text>
<text x="183.7" y="32.7">R39</text>
<text x="183.7" y="34.5">150K</text>
<text x="52.5" y="36.6">0.1uF</text>
<text x="112.1" y="36.6">10uF/16V</text>
<text x="35.7" y="47.6">C1</text>
<text x="242.4" y="46.1">断码屏GDE11636</text>
<text x="35.7" y="49.4">0.1uF</text>
<text x="218.4" y="51.4">C16</text>
<text x="218.4" y="53.2">0.1uF</text>
<text x="11.5" y="60.8">JP2</text>
<text x="140.8" y="62.5">R1</text>
<text x="140.8" y="64.4">10K</text>
<text x="144.5" y="62.5">R3</text>
<text x="144.5" y="64.4">10K</text>
<text x="148.3" y="62.5">R18</text>
<text x="148.3" y="64.4">10K</text>
<text x="152" y="62.5">R19</text>
<text x="152" y="64.4">10K</text>
<text x="117.5" y="67.6">R46</text>
<text x="117.5" y="70.9">10K</text>
<text x="117.5" y="71.3">R47</text>
<text x="212.8" y="70.1">C7</text>
<text x="236.8" y="71.3">R27</text>
<text x="11.5" y="73.9">2510-5</text>
<text x="117.5" y="74.6">10K</text>
<text x="128.7" y="75">R22</text>
<text x="128.7" y="76.9">R23</text>
<text x="128.7" y="73.2">R21</text>
<text x="128.7" y="76.5">10K</text>
<text x="194.9" y="73.7">R26</text>
<text x="194.9" y="75.6">10K</text>
<text x="209" y="73.9">10uF/16V</text>
<text x="236.8" y="74.6">1K</text>
<text x="24.3" y="81.3">C31</text>
<text x="128.7" y="78.4">10K</text>
<text x="128.7" y="80.2">10K</text>
<text x="128.7" y="78.7">R4</text>
<text x="128.7" y="82.1">10K</text>
<text x="184.8" y="79.5">R5</text>
<text x="185.5" y="83">1K</text>
<text x="204" y="79.3">Q7</text>
<text x="204" y="81.2">AO3401</text>
<text x="24.3" y="86.9">22pF</text>
<text x="39.4" y="88.6">Y1</text>
<text x="117.7" y="86.7">C4</text>
<text x="117.7" y="88.6">100nF100nF100nF100nF</text>
<text x="121.5" y="86.7">C32 C11 C12</text>
<text x="24.3" y="90.6">C13</text>
<text x="39.4" y="90.5">8MHz</text>
<text x="24.3" y="96.2">22pF</text>
<text x="91.6" y="113">C25</text>
<text x="87.9" y="116.8">10uF/16V</text>
<text x="104.6" y="114.7">C26</text>
<text x="104.6" y="116.5">0.1uF</text>
<text x="223.7" y="118.4">JP5</text>
<text x="35.5" y="123.4">R6</text>
<text x="52.3" y="123.4">R20</text>
<text x="35.5" y="126.8">3K 0.1%</text>
<text x="48.8" y="127.7">C8</text>
<text x="48.8" y="129.6">0.1uF</text>
<text x="52.3" y="126.8">1K 1%</text>
<text x="116.6" y="131.5">R31</text>
<text x="223.7" y="130">GDE11636背光</text>
<text x="114" y="137.1">C10</text>
<text x="116.6" y="133.3">68K</text>
<text x="160.7" y="137.1">D1</text>
<text x="169.9" y="137.1">C20</text>
<text x="36.4" y="138.9">R32</text>
<text x="36.4" y="140.8">3K 0.1%</text>
<text x="97" y="138.3">R50</text>
<text x="97" y="142.1">R11</text>
<text x="97.2" y="141">10K</text>
<text x="114" y="138.9">0.1uF</text>
<text x="141.9" y="141">R9</text>
<text x="160.7" y="138.9">SMFJ3.3CA 0.1uF</text>
<text x="52.3" y="149.6">R28</text>
<text x="97" y="145.5">10K</text>
<text x="142.7" y="144.5">1K</text>
<text x="37.5" y="153.8">C21</text>
<text x="37.5" y="155.7">0.1uF</text>
<text x="42" y="152">R52</text>
<text x="43.2" y="154">910R 1%</text>
<text x="52.3" y="152.9">1K 1%</text>
<text x="125" y="157">R7</text>
<text x="125" y="160.4">68K</text>
<text x="196.7" y="168.7">R37</text>
<text x="196.7" y="170.6">1K</text>
<text x="69" y="174.3">JP6</text>
<text x="114" y="180.1">JP1</text>
<text x="143.8" y="180.1">JP4</text>
<text x="45.8" y="189.2">R54</text>
<text x="45.8" y="191.1">10K</text>
<text x="69" y="191.5">HX25035-7A</text>
<text x="212.8" y="187.4">C24</text>
<text x="212.8" y="189.2">0.1uF</text>
<text x="114" y="193.2">2510-5</text>
<text x="143.8" y="193.2">2510-5</text>
</g>
<g font-size="1.7" fill="#292929">
<text x="56.7" y="49.7">10</text>
<text x="56.7" y="51.5">11</text>
<text x="56.7" y="53.4">12</text>
<text x="61.3" y="50.6">PA0</text>
<text x="61.3" y="52.5">PA1</text>
<text x="81.8" y="50.6">PB0</text>
<text x="81.8" y="52.5">PB1</text>
<text x="87.5" y="49.7">18</text>
<text x="87.5" y="51.5">19</text>
<text x="87.5" y="53.4">20</text>
<text x="56.7" y="55.2">13</text>
<text x="56.7" y="57.1">14</text>
<text x="56.7" y="59">15</text>
<text x="61.3" y="54.3">PA2</text>
<text x="61.3" y="56.2">PA3</text>
<text x="61.3" y="58">PA4</text>
<text x="61.3" y="59.9">PA5</text>
<text x="81.8" y="54.3">PB2</text>
<text x="81.8" y="56.2">PB3</text>
<text x="81.8" y="58">PB4</text>
<text x="81.8" y="59.9">PB5</text>
<text x="87.5" y="55.2">39</text>
<text x="87.5" y="57.1">40</text>
<text x="87.5" y="59">41</text>
<text x="245.8" y="59">1</text>
<text x="249.5" y="59.9">CS#</text>
<text x="255.1" y="59.9">SEG23</text>
<text x="262.7" y="59">44</text>
<text x="56.7" y="60.8">16</text>
<text x="61.3" y="61.8">PA6</text>
<text x="61.3" y="63.6">PA7</text>
<text x="81.8" y="61.8">PB6</text>
<text x="81.8" y="63.6">PB7</text>
<text x="87.5" y="60.8">42</text>
<text x="87.5" y="62.7">43</text>
<text x="245.8" y="60.8">2</text>
<text x="245.8" y="62.7">3</text>
<text x="245.8" y="64.6">4</text>
<text x="249.5" y="61.8">RD#</text>
<text x="249.5" y="63.6">WR#</text>
<text x="249.5" y="65.5">DATA SEG20</text>
<text x="255.1" y="63.6">SEG21</text>
<text x="255.1" y="61.8">SEG22</text>
<text x="262.7" y="64.6">41</text>
<text x="262.7" y="62.7">42</text>
<text x="262.7" y="60.8">43</text>
<text x="56.7" y="66.4">29</text>
<text x="56.7" y="68.3">30</text>
<text x="56.7" y="70.1">31</text>
<text x="61.3" y="67.4">PA8</text>
<text x="61.3" y="69.2">PA9</text>
<text x="61.3" y="71.1">PA10</text>
<text x="81" y="71.1">PB10</text>
<text x="81.8" y="67.4">PB8</text>
<text x="81.8" y="69.2">PB9</text>
<text x="87.5" y="66.4">45</text>
<text x="87.5" y="68.3">46</text>
<text x="87.5" y="70.1">21</text>
<text x="245.8" y="66.4">5</text>
<text x="245.8" y="68.3">6</text>
<text x="245.8" y="70.1">7</text>
<text x="249.5" y="67.4">VSS</text>
<text x="249.5" y="69.2">OSCI</text>
<text x="249.5" y="71.1">VDD</text>
<text x="255.1" y="71.1">SEG17</text>
<text x="255.1" y="69.2">SEG18</text>
<text x="255.1" y="67.4">SEG19</text>
<text x="262.7" y="70.1">38</text>
<text x="262.7" y="68.3">39</text>
<text x="262.7" y="66.4">40</text>
<text x="56.7" y="72">32</text>
<text x="56.7" y="73.9">33</text>
<text x="56.7" y="75.7">34</text>
<text x="56.7" y="77.6">37</text>
<text x="61.3" y="72.9">PA11</text>
<text x="61.3" y="74.8">PA12</text>
<text x="61.3" y="76.7">PA13(SWDIO)</text>
<text x="81" y="72.9">PB11</text>
<text x="81" y="74.8">PB12</text>
<text x="81" y="76.7">PB13</text>
<text x="87.5" y="72">22</text>
<text x="87.5" y="73.9">25</text>
<text x="87.5" y="75.7">26</text>
<text x="87.5" y="77.6">27</text>
<text x="245" y="75.7">10</text>
<text x="245" y="77.6">11</text>
<text x="245.8" y="72">8</text>
<text x="245.8" y="73.9">9</text>
<text x="249.5" y="72.9">VLCD SEG16</text>
<text x="249.5" y="74.8">IRQ#</text>
<text x="249.5" y="76.7">T1</text>
<text x="255.1" y="76.7">SEG14</text>
<text x="255.1" y="74.8">SEG15</text>
<text x="262.7" y="77.6">34</text>
<text x="262.7" y="75.7">35</text>
<text x="262.7" y="73.9">36</text>
<text x="262.7" y="72">37</text>
<text x="56.7" y="79.5">38</text>
<text x="57.6" y="83.2">2</text>
<text x="61.3" y="78.5">PA14(SWCLK)</text>
<text x="61.3" y="80.4">PA15</text>
<text x="81" y="78.5">PB14</text>
<text x="81" y="80.4">PB15</text>
<text x="87.5" y="79.5">28</text>
<text x="245" y="79.5">12</text>
<text x="245" y="81.3">13</text>
<text x="245" y="83.2">14</text>
<text x="249.5" y="78.5">T2</text>
<text x="249.5" y="80.4">T3</text>
<text x="249.5" y="82.3">COM0 SEG11</text>
<text x="255.1" y="80.4">SEG12</text>
<text x="255.1" y="78.5">SEG13</text>
<text x="262.7" y="83.2">31</text>
<text x="262.7" y="81.3">32</text>
<text x="262.7" y="79.5">33</text>
<text x="57.6" y="85">3</text>
<text x="57.6" y="86.9">4</text>
<text x="61.3" y="84.1">PC13</text>
<text x="61.3" y="86">PC14-OSC32_IN(PC14)</text>
<text x="61.3" y="87.8">PC15-OSC32_OUT(PC15)</text>
<text x="245" y="85">15</text>
<text x="245" y="86.9">16</text>
<text x="245" y="88.8">17</text>
<text x="249.5" y="84.1">COM1 SEG10</text>
<text x="249.5" y="86">COM2</text>
<text x="249.5" y="87.8">COM3</text>
<text x="249.5" y="89.7">COM4</text>
<text x="256" y="89.7">SEG7</text>
<text x="256" y="87.8">SEG8</text>
<text x="256" y="86">SEG9</text>
<text x="262.7" y="88.8">28</text>
<text x="262.7" y="86.9">29</text>
<text x="262.7" y="85">30</text>
<text x="56.7" y="94.4">35</text>
<text x="57.6" y="90.6">5</text>
<text x="57.6" y="92.5">6</text>
<text x="61.3" y="91.6">PF0-OSC_IN(PF0)</text>
<text x="61.3" y="93.4">PF1-OSC_OUT(PF1)</text>
<text x="61.3" y="95.3">PF6</text>
<text x="79.4" y="93.4">BOOT0</text>
<text x="87.5" y="92.5">44</text>
<text x="245" y="90.6">18</text>
<text x="245" y="92.5">19</text>
<text x="245" y="94.4">20</text>
<text x="249.5" y="91.6">COM5</text>
<text x="249.5" y="93.4">COM6</text>
<text x="249.5" y="95.3">COM7</text>
<text x="256" y="95.3">SEG4</text>
<text x="256" y="93.4">SEG5</text>
<text x="256" y="91.6">SEG6</text>
<text x="262.7" y="94.4">25</text>
<text x="262.7" y="92.5">26</text>
<text x="262.7" y="90.6">27</text>
<text x="56.7" y="96.2">36</text>
<text x="61.3" y="97.2">PF7</text>
<text x="80.5" y="97.2">NRST</text>
<text x="87.5" y="96.2">7</text>
<text x="245" y="96.2">21</text>
<text x="245" y="98.1">22</text>
<text x="249.5" y="97.2">SEG0</text>
<text x="249.5" y="99.1">SEG1</text>
<text x="256" y="99.1">SEG2</text>
<text x="256" y="97.2">SEG3</text>
<text x="262.7" y="98.1">23</text>
<text x="262.7" y="96.2">24</text>
<text x="62.4" y="124.2">10</text>
<text x="63.2" y="120.5">9</text>
<text x="74.5" y="122.3">8</text>
<text x="122.9" y="142.8">2</text>
<text x="122.9" y="139.1">3</text>
<text x="134.1" y="141">1</text>
<text x="62.4" y="146.6">13</text>
<text x="74.5" y="148.4">14</text>
<text x="62.4" y="150.3">12</text>
<text x="195.5" y="180.8" transform="rotate(-90 195.5 180.8)">2</text>
<text x="196.5" y="184.5" transform="rotate(-90 196.5 184.5)">2</text>
<text x="201.2" y="185.7">1</text>
<text x="196.5" y="188.5" transform="rotate(-90 196.5 188.5)">3</text>
<text x="197.6" y="186.6">1</text>
<text x="195.5" y="192.2" transform="rotate(-90 195.5 192.2)">3</text>
</g>
<g font-size="1.5" fill="#0e0e0e">
<text x="32" y="16.2">U2B</text>
<text x="22.6" y="31.1">STM32F030C8T6</text>
<text x="65.5" y="46">U2A STM32F030C8T6</text>
<text x="65.3" y="128">U6C</text>
<text x="136.7" y="137.1">U6A</text>
<text x="136.7" y="138.8">GS8334-TR</text>
<text x="65.3" y="154.1">U6D</text>
<text x="203.8" y="182">U4</text>
<text x="203.8" y="183.7">TL431</text>
</g>
<g font-size="1.3">
<text x="248.2" y="102.1">U8</text>
<text x="253.7" y="102.1">TM1622B</text>
</g>
</svg>
